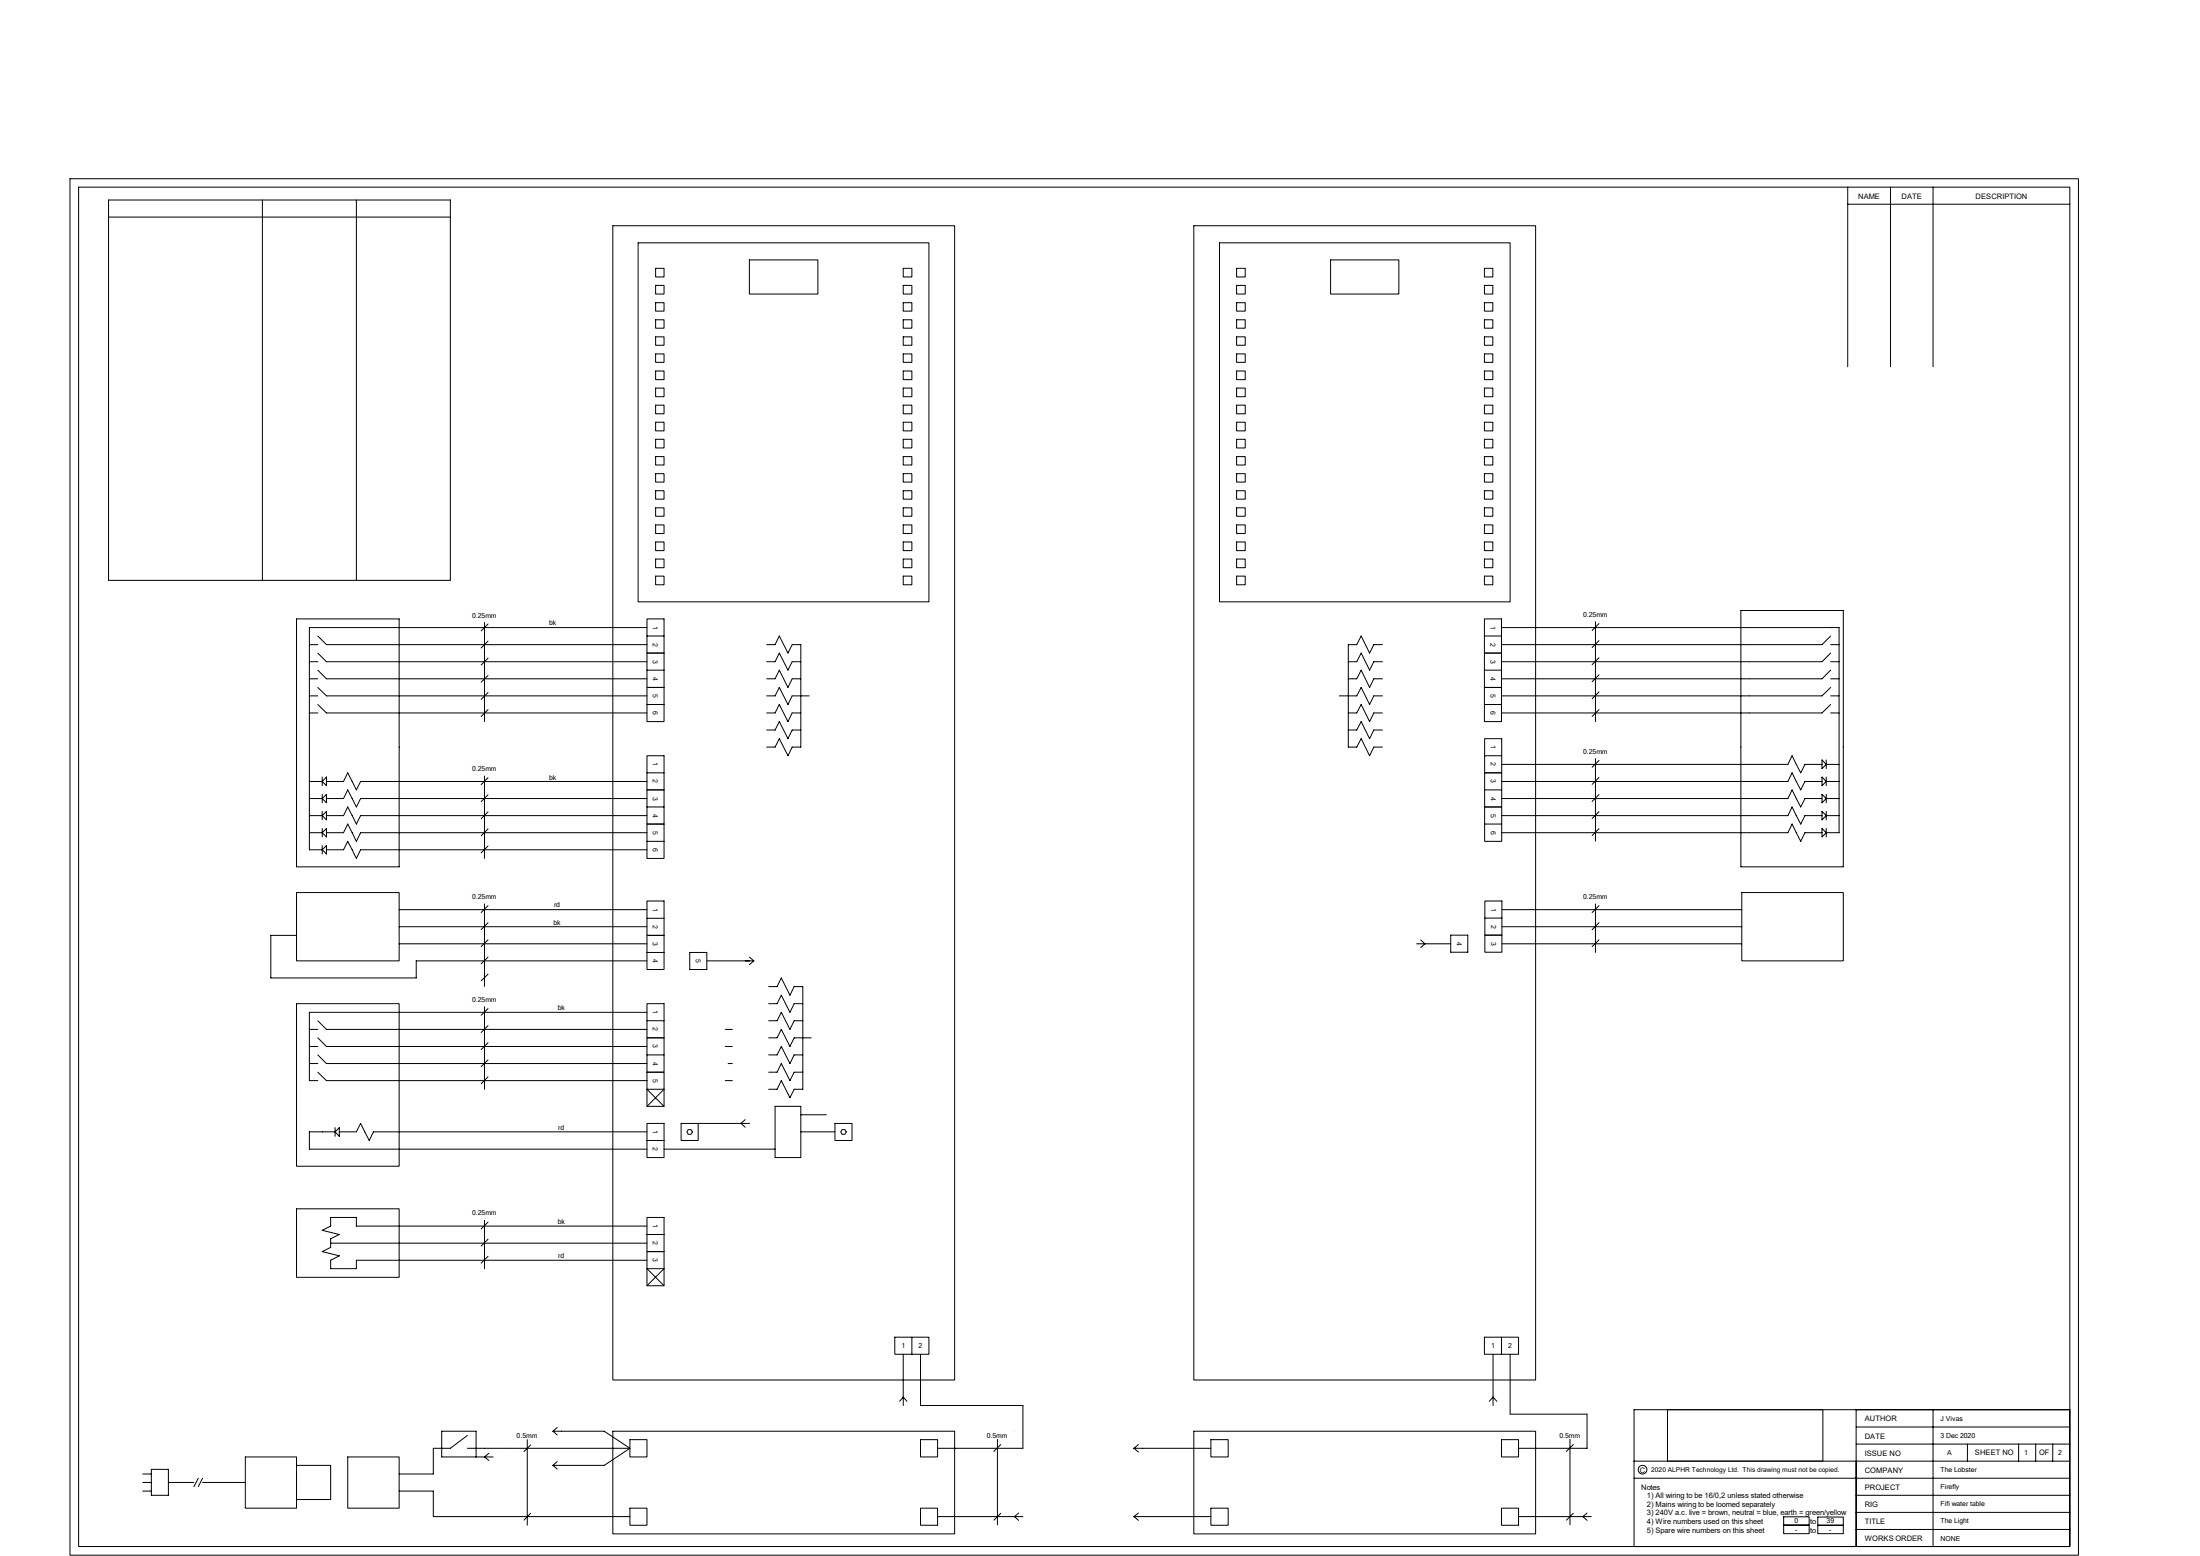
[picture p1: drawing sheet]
<svg xmlns="http://www.w3.org/2000/svg" width="420mm" height="297mm" viewBox="0 0 420 297" stroke-linecap="round" stroke-linejoin="round" font-family="sans-serif">
<g fill="none" stroke="#000" stroke-width=".19">
<path d="M13.4 34.1h383.5v262.8h-383.5zM15 35.7h380.3v259.5h-380.3zM50.1 38.2v72.6M68.1 38.2v72.6M86 38.1v72.7h-65.3v-72.6h65.3M352.9 35.7v34.3M352.9 39h42.4M361 35.7v34.3M369.2 35.7v34.3M20.7 41.4h65.3M117 43.1h65.3v220.3h-65.3zM121.9 46.4h55.5v68.5h-55.5z"/>
<path d="M228 43.1h65.3v220.3h-65.3zM232.9 46.4h55.5v68.5h-55.5zM56.6 118.2h19.6v47.3h-19.6zM123.6 118.2h3.2v6.5h-3.2zM123.6 119.8h-64.5v42.4h2.4M283.5 118.2h3.3v6.5h-3.3zM286.8 119.8h64.4v16.3M332.5 116.5h19.5v49h-19.5zM59.1 136.1h1.6M59.1 132.8h1.6M59.1 129.6h1.6M59.1 126.3h1.6"/>
<path d="M59.1 123.1h1.6M60.7 134.5l1.6 1.6h61.3M60.7 131.2l1.6 1.6h61.3M60.7 127.9l1.6 1.7h61.3M60.7 124.7l1.6 1.6h61.3M60.7 121.4l1.6 1.7h61.3M123.6 131.2h3.2v6.6h-3.2zM123.6 124.7h3.2v6.5h-3.2zM123.6 134.5h3.2M123.6 127.9h3.2M123.6 121.4h3.2M283.5 131.2h3.3v6.6h-3.3z"/>
<path d="M283.5 124.7h3.3v6.5h-3.3zM283.5 134.5h3.3M283.5 127.9h3.3M283.5 121.4h3.3M349.6 134.5l-1.6 1.6h-61.2M349.6 131.2l-1.6 1.6h-61.2M349.6 132.8h1.6M349.6 127.9l-1.6 1.7h-61.2M349.6 129.6h1.6M349.6 124.7l-1.6 1.6h-61.2M349.6 126.3h1.6M349.6 121.4l-1.6 1.7h-61.2"/>
<path d="M349.6 123.1h1.6M59.1 159h2.4M59.1 155.7h2.4M59.1 152.4h2.4M59.1 149.2h2.4M61.5 152.4l.8-.8v1.6zM61.5 159l.8-.8v1.6zM61.5 148.3v1.7M61.5 151.6v1.6M61.5 154.9v1.6M61.5 158.2v1.6M62.3 159h3.3l.8-1.7 1.7 3.3 .8-1.6h54.7"/>
<path d="M62.3 155.7h3.3l.8-1.6 1.7 3.2 .8-1.6h54.7M62.3 152.4h3.3l.8-1.6 1.7 3.3 .8-1.7h54.7M62.3 149.2h3.3l.8-1.7 1.7 3.3 .8-1.6h54.7M62.3 148.3v1.7l-.8-.8zM62.3 154.9v1.6l-.8-.8zM123.6 157.3h3.2v6.6h-3.2zM123.6 150.8h3.2v6.5h-3.2zM123.6 144.3h3.2v6.5h-3.2zM123.6 154.1h3.2M123.6 147.5h3.2M283.5 154.1h3.3v6.5h-3.3zM283.5 147.5h3.3v6.6h-3.3z"/>
<path d="M283.5 141h3.3v6.5h-3.3zM283.5 157.3h3.3M283.5 150.8h3.3M283.5 144.3h3.3M286.8 159h54.6l.9-1.7 1.6 3.3 .8-1.6h3.3M286.8 155.7h54.6l.9-1.6 1.6 3.2 .8-1.6h3.3M286.8 152.4h54.6l.9-1.6 1.6 3.3 .8-1.7h3.3M286.8 149.2h54.6l.9-1.7 1.6 3.3 .8-1.6h3.3M286.8 145.9h54.6l.9-1.6 1.6 3.2 .8-1.6h3.3M348 145.1l.8 .8-.8 .8zM348 148.3l.8 .9-.8 .8zM348 151.6l.8 .8-.8 .8z"/>
<path d="M348 154.9l.8 .8-.8 .8zM348 158.2l.8 .8-.8 .8zM348.8 145.9h2.4v13.1h-2.4M348.8 155.7h2.4M348.8 152.4h2.4M348.8 149.2h2.4M348.8 145.1v1.6M348.8 148.3v1.7M348.8 151.6v1.6M348.8 154.9v1.6M348.8 158.2v1.6M56.6 170.4h19.6v13h-19.6z"/>
<path d="M56.6 178.6h-4.9v8.1h27.8v-3.3h44.1M61.5 162.2l.8-.8v1.6zM61.5 161.4v1.6M62.3 162.2h3.3l.8-1.6 1.7 3.3 .8-1.7h54.7M76.2 176.9h47.4M76.2 173.7h47.4M123.6 178.6h3.2v6.5h-3.2zM123.6 172h3.2v6.6h-3.2zM123.6 175.3h3.2M123.6 160.6h3.2M56.6 191.6h19.6v31h-19.6zM59.1 196.5h1.6"/>
<path d="M59.1 199.8h1.6M60.7 194.9l1.6 1.6h61.3M60.7 198.1l1.6 1.7h61.3M76.2 180.2h47.4M123.6 198.1h3.2v6.6h-3.2zM123.6 191.6h3.2v6.5h-3.2zM123.6 194.9h3.2M123.6 181.8h3.2M123.6 193.3h-64.5v13h1.6M59.1 203h1.6M60.7 201.4l1.6 1.6h61.3M60.7 204.7l1.6 1.6h61.3"/>
<path d="M64 216.1h-4.9v3.3h64.5M64 215.3v1.6M64.8 216.1h3.3l.8-1.6 1.6 3.2 .8-1.6h52.3M64.8 215.3v1.6l-.8-.8zM123.6 214.5h3.2v6.5h-3.2zM123.6 204.7h3.2v6.5h-3.2zM123.6 201.4h3.2M123.6 217.7h3.2M123.6 211.2l3.2-3.3h-3.2l3.2 3.3M130.1 214.5h3.2v3.2h-3.2zM131.4 215.6h.6l.2 .5-.2 .4h-.6l-.2-.4zM133.3 214.5h9.8"/>
<path d="M142.3 213.7l-.8 .8 .8 .7M56.6 230.8h19.6v13h-19.6zM63.1 237.3h60.5M123.6 238.9h3.2v6.5h-3.2zM123.6 232.4h3.2v6.5h-3.2zM123.6 234.1h-55.5v-1.7h-5v1.7l-1.6 .8 3.3 .8-1.7 .8v1.6l-1.6 .8 3.3 .8-1.7 .9v1.6h5v-1.6h55.5M123.6 235.7h3.2M123.6 245.4l3.2-3.2h-3.2l3.2 3.2M170.9 255.3h6.5v3.2h-6.5zM172.5 258.5v9.8M174.1 255.3v3.2M283.5 255.3h6.5v3.2h-6.5z"/>
<path d="M285.1 258.5v8.2M286.8 255.3v3.2M288.4 258.5v11.5M66.4 278.1h9.8v9.8h-9.8zM82.8 276.5v4.9h-6.6M97.4 276.5h22.9l-4.9 3.2h-9.8M105.6 279.7l.8 .8M106.4 279l-.8 .7M117 273.2h65.3v19.6h-65.3zM120.3 274.8h3.3v3.3h-3.3zM171.8 267.5l.7-.8 .7 .8M175.8 274.8h3.3v3.3h-3.3z"/>
<path d="M179.1 276.5h16.3M312.1 278.9h42.4v16.3h-42.4zM318.5 269.1h29.6v9.8h-29.6zM354.5 269.1h40.8v26.1h-40.8zM354.5 278.9h40.8M354.5 272.4h40.8M354.5 275.7h40.8M369.2 269.1v26.1M375.7 275.7v3.2M385.5 275.7v3.2M388.8 275.7v3.2M392 275.7v3.2"/>
<path d="M395.3 269.1h-83.2v9.8M76.2 284.6h6.6v4.9h37.5M120.3 287.9h3.3v3.3h-3.3zM175.8 287.9h3.3v3.3h-3.3zM312.1 282.2h83.2M340.6 289.6h4.9v1.5h-4.9zM340.6 291.2h4.9v1.6h-4.9zM347.2 289.6h4.8v1.5h-4.8zM347.2 291.2h4.8v1.6h-4.8zM354.5 285.5h40.8M354.5 288.7h40.8M354.5 292h40.8"/>
<circle cx="313.7" cy="280.6" r=".83"/>
</g>
<g fill="none" stroke="#000" stroke-width=".19">
<path d="M125.2 51.2h1.6v1.7h-1.6zM125.2 54.5h1.6v1.6h-1.6zM125.2 57.8h1.6v1.6h-1.6zM143.1 49.6h13.1v6.5h-13.1zM172.5 51.2h1.6v1.7h-1.6zM172.5 54.5h1.6v1.6h-1.6zM172.5 57.8h1.6v1.6h-1.6zM236.2 51.2h1.6v1.7h-1.6zM236.2 54.5h1.6v1.6h-1.6zM236.2 57.8h1.6v1.6h-1.6zM254.1 49.6h13.1v6.5h-13.1zM283.5 51.2h1.6v1.7h-1.6z"/>
<path d="M283.5 54.5h1.6v1.6h-1.6zM283.5 57.8h1.6v1.6h-1.6zM125.2 61h1.6v1.7h-1.6zM125.2 64.3h1.6v1.6h-1.6zM125.2 67.6h1.6v1.6h-1.6zM125.2 70.8h1.6v1.7h-1.6zM125.2 74.1h1.6v1.6h-1.6zM125.2 77.3h1.6v1.7h-1.6zM172.5 61h1.6v1.7h-1.6zM172.5 64.3h1.6v1.6h-1.6zM172.5 67.6h1.6v1.6h-1.6zM172.5 70.8h1.6v1.7h-1.6z"/>
<path d="M172.5 74.1h1.6v1.6h-1.6zM172.5 77.3h1.6v1.7h-1.6zM236.2 61h1.6v1.7h-1.6zM236.2 64.3h1.6v1.6h-1.6zM236.2 67.6h1.6v1.6h-1.6zM236.2 70.8h1.6v1.7h-1.6zM236.2 74.1h1.6v1.6h-1.6zM236.2 77.3h1.6v1.7h-1.6zM283.5 61h1.6v1.7h-1.6zM283.5 64.3h1.6v1.6h-1.6zM283.5 67.6h1.6v1.6h-1.6zM283.5 70.8h1.6v1.7h-1.6z"/>
<path d="M283.5 74.1h1.6v1.6h-1.6zM283.5 77.3h1.6v1.7h-1.6zM125.2 80.6h1.6v1.7h-1.6zM125.2 83.9h1.6v1.6h-1.6zM125.2 87.2h1.6v1.6h-1.6zM125.2 90.4h1.6v1.6h-1.6zM125.2 93.7h1.6v1.6h-1.6zM125.2 96.9h1.6v1.7h-1.6zM172.5 80.6h1.6v1.7h-1.6zM172.5 83.9h1.6v1.6h-1.6zM172.5 87.2h1.6v1.6h-1.6zM172.5 90.4h1.6v1.6h-1.6z"/>
<path d="M172.5 93.7h1.6v1.6h-1.6zM172.5 96.9h1.6v1.7h-1.6zM236.2 80.6h1.6v1.7h-1.6zM236.2 83.9h1.6v1.6h-1.6zM236.2 87.2h1.6v1.6h-1.6zM236.2 90.4h1.6v1.6h-1.6zM236.2 93.7h1.6v1.6h-1.6zM236.2 96.9h1.6v1.7h-1.6zM283.5 80.6h1.6v1.7h-1.6zM283.5 83.9h1.6v1.6h-1.6zM283.5 87.2h1.6v1.6h-1.6zM283.5 90.4h1.6v1.6h-1.6z"/>
<path d="M283.5 93.7h1.6v1.6h-1.6zM283.5 96.9h1.6v1.7h-1.6zM125.2 100.2h1.6v1.7h-1.6zM125.2 103.5h1.6v1.6h-1.6zM125.2 106.7h1.6v1.7h-1.6zM125.2 110h1.6v1.6h-1.6zM172.5 100.2h1.6v1.7h-1.6zM172.5 103.5h1.6v1.6h-1.6zM172.5 106.7h1.6v1.7h-1.6zM172.5 110h1.6v1.6h-1.6zM236.2 100.2h1.6v1.7h-1.6zM236.2 103.5h1.6v1.6h-1.6z"/>
<path d="M236.2 106.7h1.6v1.7h-1.6zM236.2 110h1.6v1.6h-1.6zM283.5 100.2h1.6v1.7h-1.6zM283.5 103.5h1.6v1.6h-1.6zM283.5 106.7h1.6v1.7h-1.6zM283.5 110h1.6v1.6h-1.6zM146.4 136.1h1.6l.8-1.6 1.7 3.3 .8-1.7h1.6M146.4 123.1h1.6l.8-1.7 1.7 3.3 .8-1.6h1.6v19.5h-1.6l-.8 1.7-1.7-3.3-.8 1.6h-1.6M146.4 126.3h1.6l.8-1.6 1.7 3.2 .8-1.6h1.6M146.4 132.8h1.6l.8-1.6 1.7 3.3 .8-1.7h3.2M146.4 129.6h1.6l.8-1.7 1.7 3.3 .8-1.6h1.6M146.4 139.4h1.6l.8-1.6 1.7 3.2 .8-1.6h1.6"/>
<path d="M349.6 136.1h1.6v9.8M277.1 178.5h3.2v3.3h-3.2zM283.6 178.5h3.2v3.3h-3.2zM283.6 172h3.2v6.5h-3.2zM283.6 175.3h3.2M286.8 176.9h45.8M286.8 173.7h45.8M332.6 170.4h19.4v13h-19.4zM138.5 196.5h1.4M138.5 199.8h1.4M146.8 188.3h1.6l.8-1.6 1.7 3.3 .8-1.7h1.6v19.6h-1.6l-.8 1.6-1.7-3.2-.8 1.6h-1.6M146.8 191.6h1.6l.8-1.6 1.7 3.3 .8-1.7h1.6"/>
<path d="M146.8 194.9h1.6l.8-1.6 1.7 3.2 .8-1.6h1.6M146.8 198.1h1.6l.8-1.6 1.7 3.3 .8-1.7h3.2M286.8 180.2h45.8M126.8 219.4h21.2M138.5 206.3h1.4M139.1 203h.8M146.8 201.4h1.6l.8-1.6 1.7 3.2 .8-1.6h1.6M146.8 204.7h1.6l.8-1.7 1.7 3.3 .8-1.6h1.6M148 211.2h4.9v9.8h-4.9zM152.9 216.1h6.6M152.9 212.8h4.9M159.5 214.5h3.2v3.2h-3.2z"/>
<path d="M160.8 215.6h.6l.2 .5-.2 .4h-.6l-.2-.4zM175.8 258.5v9.8h19.6v8.2M46.9 278.1h9.7v9.8h-9.7zM56.6 279.7h6.5v6.6h-6.5M27.3 283h1.6M27.3 281.4h1.6M27.3 284.6h1.6M28.9 285.5h3.3v-5h-3.3v5M32.2 283h4.8M37.9 282.2l-.9 1.6M38.7 283h8.2M38.7 282.2l-.8 1.6"/>
<path d="M179.1 289.5h16.3M194.6 288.8l-.9 .7 .9 .7"/>
</g>
<g fill="none" stroke="#000" stroke-width=".19">
<path d="M92.5 118.8v19M93.2 119.1l-1.3 1.3M304.7 118.7v19.1M305.4 119l-1.3 1.4M93.2 122.4l-1.3 1.3M93.2 125.6l-1.3 1.4M93.2 128.9l-1.3 1.3M93.2 132.2l-1.3 1.3M93.2 135.5l-1.3 1.3M255.8 132.8h1.6M257.5 126.3h1.6l.9-1.6 1.6 3.2 .8-1.6h1.6M257.5 129.6h1.6l.9-1.7 1.6 3.3 .8-1.6h1.6"/>
<path d="M257.5 132.8h1.6l.9-1.6 1.6 3.3 .8-1.7h1.6M257.5 136.1h1.6l.9-1.6 1.6 3.3 .8-1.7h1.6M257.5 139.4h1.6l.9-1.6 1.6 3.2 .8-1.6h1.6M264 123.1h-1.6l-.8 1.6-1.6-3.3-.9 1.7h-1.6v19.5h1.6l.9-1.6 1.6 3.3 .8-1.7h1.6M305.4 122.3l-1.3 1.3M305.4 125.6l-1.3 1.3M305.4 128.8l-1.3 1.3M305.4 132.1l-1.3 1.3M305.4 135.5l-1.3 1.3M92.5 148.1v15.8M93.2 148.5l-1.3 1.3M93.2 151.7l-1.3 1.3"/>
<path d="M93.2 155l-1.3 1.3M93.2 158.2l-1.3 1.4M304.7 144.8v15.8M305.4 145.2l-1.3 1.3M305.4 148.4l-1.3 1.3M305.4 151.7l-1.3 1.3M305.4 154.9l-1.3 1.4M305.4 158.2l-1.3 1.3M92.5 172.6v15.7M93.2 161.5l-1.3 1.3M93.2 172.9l-1.3 1.3M93.2 176.1l-1.3 1.4"/>
<path d="M93.2 179.4l-1.3 1.3M271.3 179.5l.8 .7-.8 .7M304.7 172.6v9.2M305.4 172.9l-1.3 1.3M305.4 176.1l-1.3 1.4M305.4 179.4l-1.3 1.3M92.5 192.2v15.7M93.2 192.5l-1.3 1.3M93.2 195.8l-1.3 1.3M93.2 199.1l-1.3 1.3M93.2 182.7l-1.3 1.3M93.2 186l-1.3 1.2"/>
<path d="M131.7 181.8h3.3v3.3h-3.3zM135 183.4h9M143.1 182.7l.9 .7M144 183.4l-.9 .7M270.5 180.2h6.6M93.2 202.3l-1.3 1.3M93.2 205.6l-1.3 1.3M92.5 233v9.2M93.2 233.3l-1.3 1.3M93.2 236.6l-1.3 1.3M93.2 239.8l-1.3 1.3M89.3 274l-3.3 2.5h-3.2"/>
<path d="M89.3 276.5h8.1M90.9 278.1v-4.9h-6.5v4.9h9.8M93.4 277.4l-.9 .7 .9 .7M100.7 274.8v16.4M101.3 275.8l-1.2 1.3M105.6 273.2h9.8l4.9 3.3M105.6 273.2l.8 .7M106.4 272.5l-.8 .7M190.5 274.8v16.3M191.1 275.8l-1.3 1.3M216.6 276.5h14.7M216.6 276.5l.8 .7"/>
<path d="M217.4 275.8l-.8 .7M228 273.2h65.3v19.6h-65.3zM231.3 274.8h3.3v3.3h-3.3zM285.1 266.7v1.6M285.1 266.7l-.7 .8M285.1 266.7l.8 .8M286.8 274.8h3.2v3.3h-3.2zM288.4 270h14.7v6.5h-13.1M299.8 274.8v16.3M300.5 275.8l-1.3 1.3M101.3 288.9l-1.2 1.3M191.1 288.9l-1.3 1.3"/>
<path d="M216.6 289.5h14.7M216.6 289.5l.8 .7M217.4 288.8l-.8 .7M231.3 287.9h3.3v3.3h-3.3zM286.8 287.9h3.2v3.3h-3.2zM290 289.5h13.9M300.5 288.9l-1.3 1.3M303.1 288.8l-.8 .7 .8 .7"/>
</g>
<g font-size="1.4">
<text x="354.9" y="37.9">NAME</text>
<text x="363.2" y="37.9">DATE</text>
<text x="377.3" y="37.9">DESCRIPTION</text>
<text x="356.1" y="271.4">AUTHOR</text>
<text x="356.1" y="274.6">DATE</text>
<text x="313.2" y="281.1">C</text>
<text x="356.1" y="277.9">ISSUE NO</text>
<text x="356.1" y="281.1">COMPANY</text>
<text x="377.2" y="277.8">SHEET NO</text>
<text x="389.4" y="277.8">OF</text>
<text x="313.4" y="284.4">Notes</text>
<text x="314.5" y="286">1) All wiring to be 16/0,2 unless stated otherwise</text>
<text x="314.5" y="287.7">2) Mains wiring to be loomed separately</text>
<text x="356.1" y="284.4">PROJECT</text>
<text x="356.1" y="287.7">RIG</text>
<text x="314.5" y="289.3">3) 240V a.c. live = brown, neutral = blue, earth = green/yellow</text>
<text x="314.5" y="290.9">4) Wire numbers used on this sheet</text>
<text x="314.5" y="292.6">5) Spare wire numbers on this sheet</text>
<text x="345.7" y="290.9">to</text>
<text x="345.7" y="292.6">to</text>
<text x="356.1" y="290.9">TITLE</text>
<text x="356.1" y="294.2">WORKS ORDER</text>
</g>
<g font-size="1.3">
<text x="90.2" y="117.9">0.25mm</text>
<text x="104.9" y="119.4">bk</text>
<text x="124.7" y="119.4" transform="rotate(90 124.7 119.4)">1</text>
<text x="284.7" y="119.4" transform="rotate(90 284.7 119.4)">1</text>
<text x="302.3" y="117.8">0.25mm</text>
<text x="124.7" y="122.7" transform="rotate(90 124.7 122.7)">2</text>
<text x="124.7" y="125.9" transform="rotate(90 124.7 125.9)">3</text>
<text x="284.7" y="122.7" transform="rotate(90 284.7 122.7)">2</text>
<text x="284.7" y="125.9" transform="rotate(90 284.7 125.9)">3</text>
<text x="124.7" y="129.2" transform="rotate(90 124.7 129.2)">4</text>
<text x="284.7" y="129.2" transform="rotate(90 284.7 129.2)">4</text>
<text x="124.7" y="132.5" transform="rotate(90 124.7 132.5)">5</text>
<text x="124.7" y="135.7" transform="rotate(90 124.7 135.7)">6</text>
<text x="284.7" y="132.5" transform="rotate(90 284.7 132.5)">5</text>
<text x="284.7" y="135.7" transform="rotate(90 284.7 135.7)">6</text>
<text x="284.7" y="142.3" transform="rotate(90 284.7 142.3)">1</text>
<text x="302.3" y="143.9">0.25mm</text>
<text x="90.2" y="147.2">0.25mm</text>
<text x="104.9" y="148.8">bk</text>
<text x="124.7" y="145.5" transform="rotate(90 124.7 145.5)">1</text>
<text x="124.7" y="148.8" transform="rotate(90 124.7 148.8)">2</text>
<text x="284.7" y="145.5" transform="rotate(90 284.7 145.5)">2</text>
<text x="284.7" y="148.8" transform="rotate(90 284.7 148.8)">3</text>
<text x="124.7" y="152.1" transform="rotate(90 124.7 152.1)">3</text>
<text x="124.7" y="155.3" transform="rotate(90 124.7 155.3)">4</text>
<text x="284.7" y="152.1" transform="rotate(90 284.7 152.1)">4</text>
<text x="284.7" y="155.3" transform="rotate(90 284.7 155.3)">5</text>
<text x="124.7" y="158.6" transform="rotate(90 124.7 158.6)">5</text>
<text x="124.7" y="161.8" transform="rotate(90 124.7 161.8)">6</text>
<text x="284.7" y="158.6" transform="rotate(90 284.7 158.6)">6</text>
<text x="90.2" y="171.7">0.25mm</text>
<text x="105.8" y="173.2">rd</text>
<text x="124.7" y="173.3" transform="rotate(90 124.7 173.3)">1</text>
<text x="284.8" y="173.3" transform="rotate(90 284.8 173.3)">1</text>
<text x="302.3" y="171.7">0.25mm</text>
<text x="105.7" y="176.5">bk</text>
<text x="124.7" y="176.5" transform="rotate(90 124.7 176.5)">2</text>
<text x="124.7" y="179.8" transform="rotate(90 124.7 179.8)">3</text>
<text x="278.2" y="179.8" transform="rotate(90 278.2 179.8)">4</text>
<text x="284.8" y="176.5" transform="rotate(90 284.8 176.5)">2</text>
<text x="284.8" y="179.8" transform="rotate(90 284.8 179.8)">3</text>
<text x="124.7" y="183.1" transform="rotate(90 124.7 183.1)">4</text>
<text x="132.9" y="183.1" transform="rotate(90 132.9 183.1)">5</text>
<text x="90.2" y="191.3">0.25mm</text>
<text x="106.5" y="192.8">bk</text>
<text x="124.7" y="192.9" transform="rotate(90 124.7 192.9)">1</text>
<text x="124.7" y="196.1" transform="rotate(90 124.7 196.1)">2</text>
<text x="124.7" y="199.4" transform="rotate(90 124.7 199.4)">3</text>
<text x="124.7" y="202.6" transform="rotate(90 124.7 202.6)">4</text>
<text x="124.7" y="205.9" transform="rotate(90 124.7 205.9)">5</text>
<text x="106.6" y="215.7">rd</text>
<text x="124.7" y="215.7" transform="rotate(90 124.7 215.7)">1</text>
<text x="124.7" y="219" transform="rotate(90 124.7 219)">2</text>
<text x="90.2" y="232">0.25mm</text>
<text x="106.5" y="233.6">bk</text>
<text x="124.7" y="233.7" transform="rotate(90 124.7 233.7)">1</text>
<text x="124.7" y="236.9" transform="rotate(90 124.7 236.9)">2</text>
<text x="106.6" y="240.2">rd</text>
<text x="124.7" y="240.2" transform="rotate(90 124.7 240.2)">3</text>
<text x="172.2" y="257.3">1</text>
<text x="175.4" y="257.3">2</text>
<text x="284.8" y="257.3">1</text>
<text x="288" y="257.3">2</text>
<text x="98.7" y="274.6">0.5mm</text>
<text x="188.5" y="274.5">0.5mm</text>
<text x="297.8" y="274.5">0.5mm</text>
<text x="370.6" y="271.2">J Vivas</text>
<text x="370.6" y="274.5">3 Dec 2020</text>
<text x="315.3" y="281.1">2020 ALPHR Technology Ltd. This drawing must not be copied.</text>
<text x="370.6" y="281.1">The Lobster</text>
<text x="371.8" y="277.7">A</text>
<text x="386.6" y="277.7">1</text>
<text x="393.1" y="277.7">2</text>
<text x="370.6" y="284.3">Firefly</text>
<text x="370.6" y="287.6">Fifi water table</text>
<text x="342.7" y="290.8">0</text>
<text x="342.8" y="292.4">-</text>
<text x="348.9" y="290.8">39</text>
<text x="349.4" y="292.4">-</text>
<text x="370.6" y="290.8">The Light</text>
<text x="370.6" y="294.1">NONE</text>
</g>
</svg>
